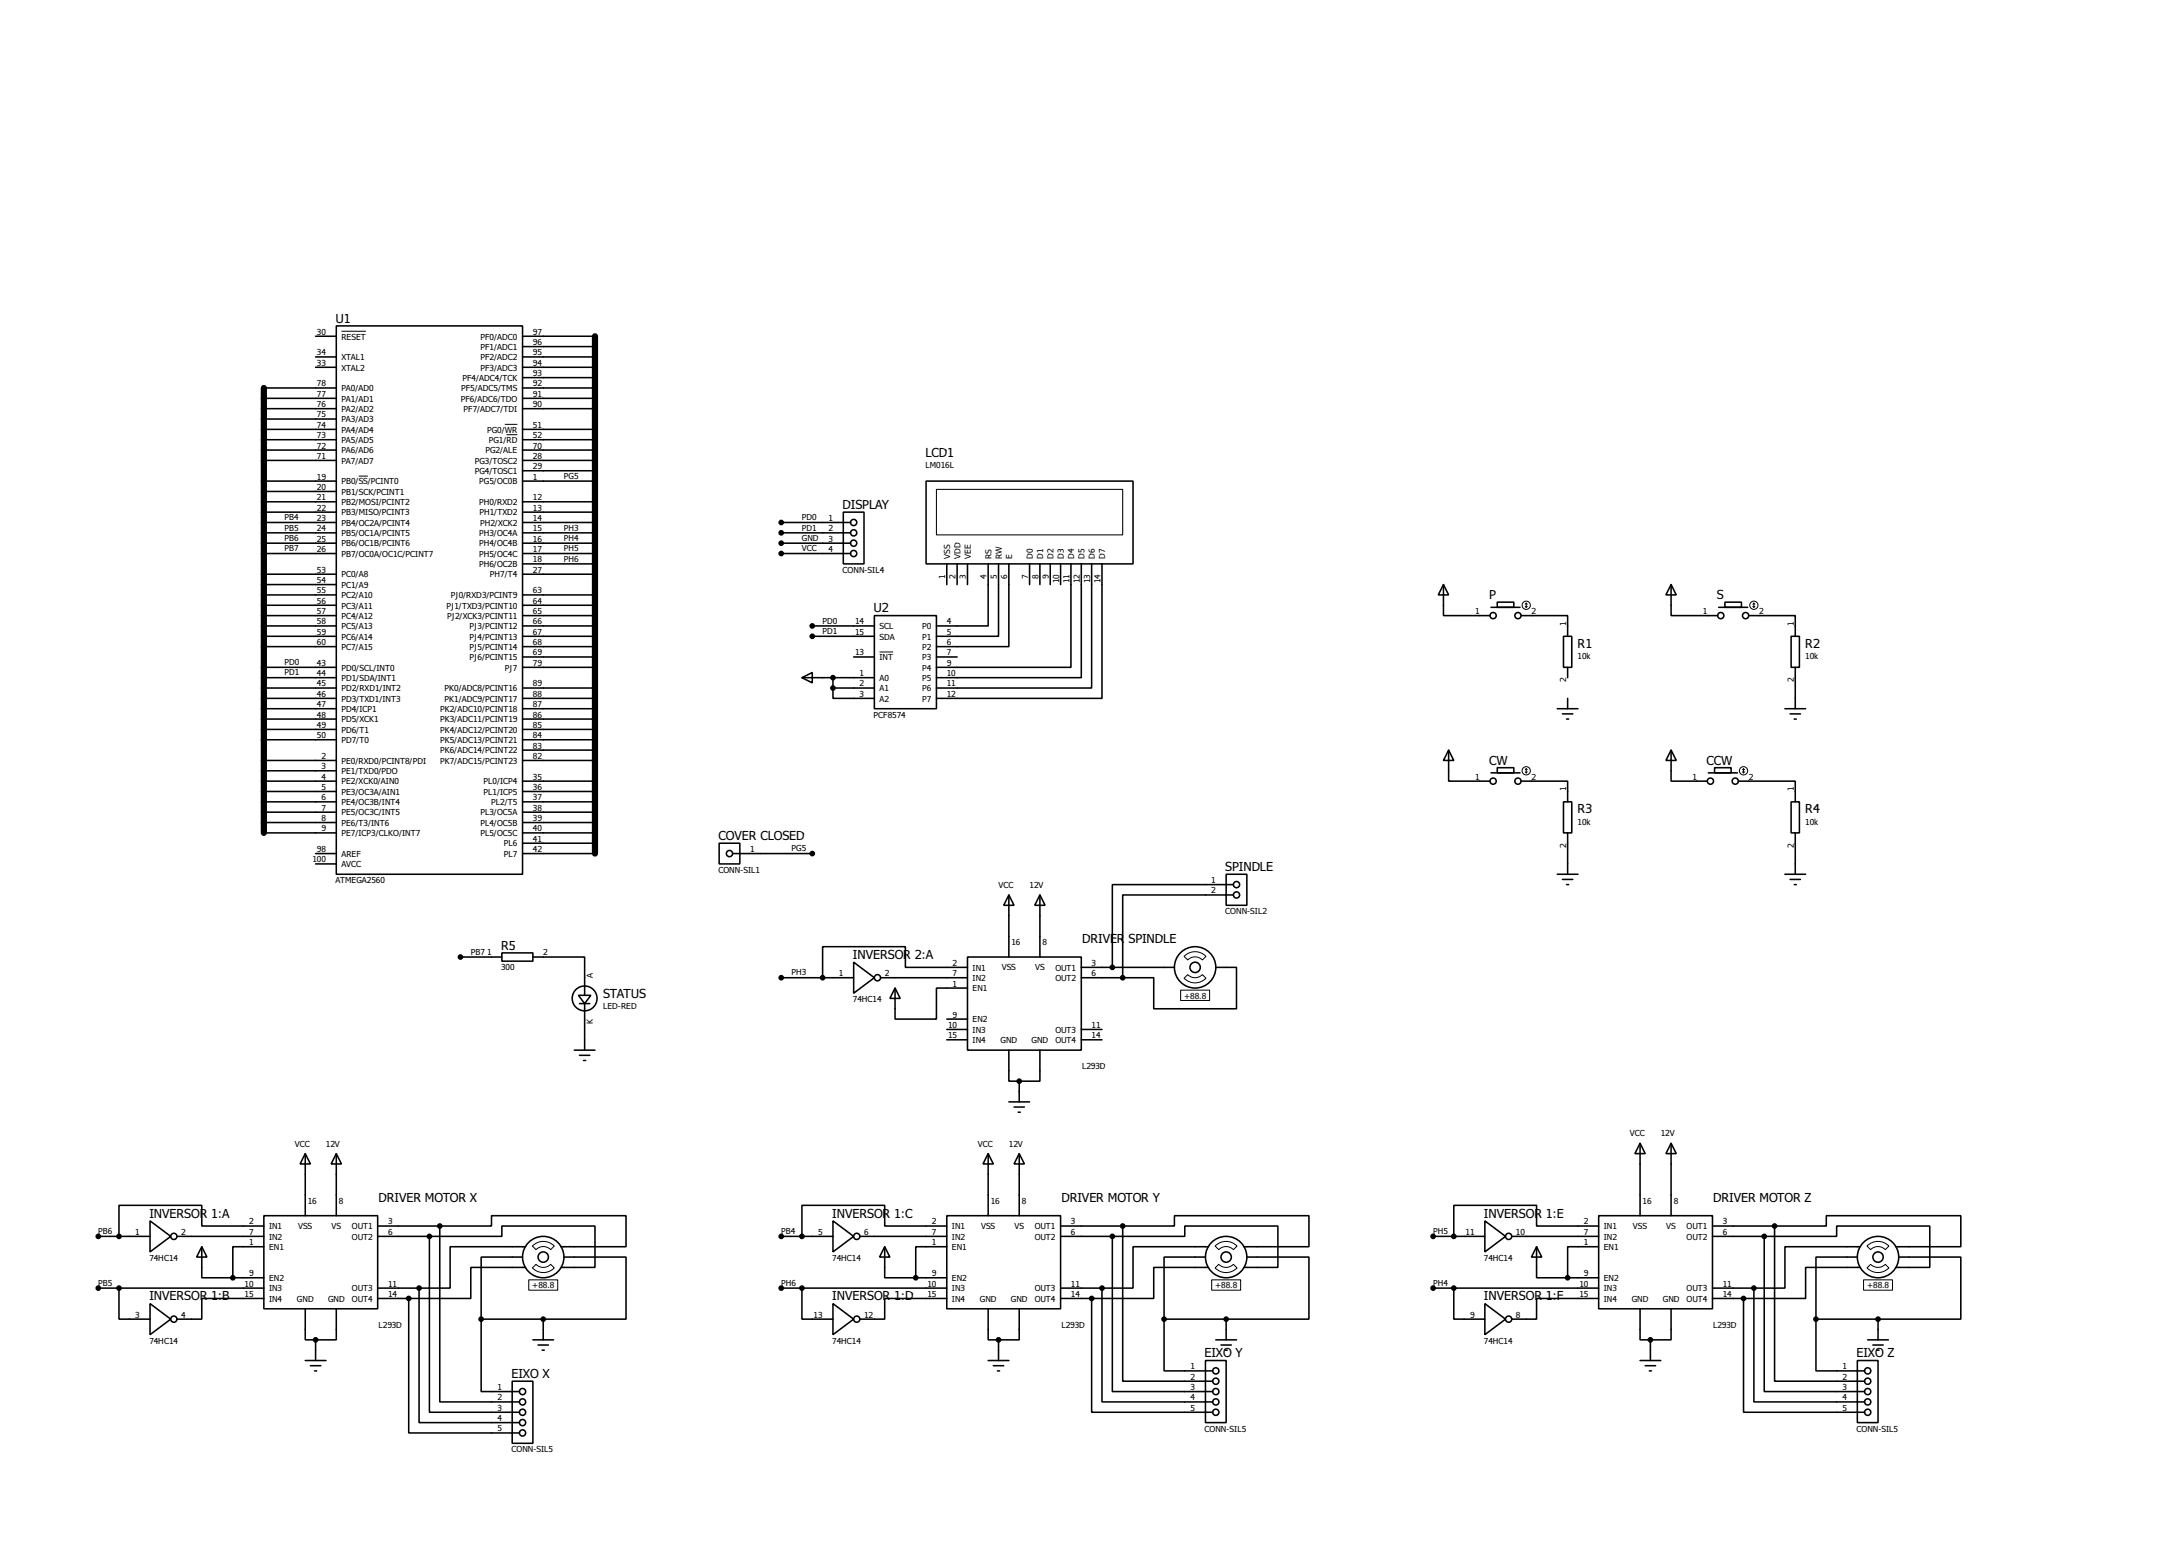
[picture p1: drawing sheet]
<svg xmlns="http://www.w3.org/2000/svg" width="536mm" height="383mm" viewBox="0 0 536 383" stroke-linecap="round" stroke-linejoin="round" font-family="sans-serif">
<path d="M64.8 95.2v109.3M146 82.5v127" fill="none" stroke="#000" stroke-width="1.5"/>
<g fill="none" stroke="#000" stroke-width=".38">
<path d="M64.8 95.2h17.7M64.8 97.8h17.7M77.5 82.5h5M77.5 87.6h5M77.5 90.2h5M82.5 80h45.8v134.6h-45.8zM128.3 82.5h17.7M128.3 85.1h17.7M128.3 87.6h17.7M128.3 90.2h17.7M128.3 92.7h17.7M128.3 95.2h17.7"/>
<path d="M128.3 97.8h17.7M64.8 100.3h17.7M64.8 105.4h17.7M64.8 107.9h17.7M64.8 110.5h17.7M64.8 113h17.7M64.8 118.1h17.7M64.8 102.9h17.7M128.3 100.3h17.7M128.3 105.4h17.7M128.3 107.9h17.7M128.3 110.5h17.7"/>
<path d="M128.3 113h17.7M128.3 115.6h17.7M128.3 118.1h17.7M227.3 118.1h50.8v20.3h-50.8zM64.8 123.2h17.7M64.8 125.7h17.7M64.8 128.3h17.7M64.8 130.8h17.7M64.8 133.3h17.7M64.8 135.9h17.7M64.8 120.6h17.7M128.3 123.2h17.7"/>
<path d="M128.3 125.7h17.7M128.3 128.3h17.7M128.3 130.8h17.7M128.3 133.3h17.7M128.3 135.9h17.7M128.3 138.4h17.7M191.8 128.3h17M191.8 130.8h17M191.8 133.3h17M191.8 135.9h17M207 125.7h5.1v12.7h-5.1zM232.4 138.4v5.1"/>
<path d="M234.9 138.4v5.1M237.5 138.4v5.1M242.6 138.4v15.3h-12.7M245.1 138.4v17.8h-15.2M247.6 138.4v20.3h-17.7M252.7 138.4v5.1M255.3 138.4v5.1M257.8 138.4v5.1M260.3 138.4v5.1M262.9 138.4v25.4h-33M265.4 138.4v28h-35.5M268 138.4v30.5h-38.1"/>
<path d="M270.5 138.4v33h-40.6M64.8 153.7h17.7M64.8 156.2h17.7M64.8 141h17.7M64.8 146h17.7M64.8 148.6h17.7M64.8 151.1h17.7M64.8 158.7h17.7M64.8 143.5h17.7M128.3 153.7h17.7M128.3 156.2h17.7M128.3 141h17.7"/>
<path d="M128.3 146h17.7M128.3 148.6h17.7M128.3 151.1h17.7M128.3 158.7h17.7M199.4 153.7h15.2M199.4 156.2h15.2M214.6 151.1h15.3v22.9h-15.3zM354.3 143.5l1.3 2.5h-2.5zM354.3 143.5v7.6h11.5M366 149.1h7.1M367.5 147.8h4.1v1.3h-4.1zM373.4 151.1h11.4v5.1"/>
<path d="M383.8 156.2h2v7.6h-2zM410.2 143.5l1.3 2.5h-2.6zM410.2 143.5v7.6h11.4M421.9 149.1h7.1M423.4 147.8h4.1v1.3h-4.1zM429.3 151.1h11.4v5.1M439.7 156.2h2v7.6h-2zM64.8 166.4h17.7M64.8 168.9h17.7M64.8 163.8h17.7M64.8 171.4h17.7M64.8 174h17.7"/>
<path d="M64.8 176.5h17.7M64.8 179.1h17.7M128.3 168.9h17.7M128.3 161.3h17.7M128.3 163.8h17.7M128.3 171.4h17.7M128.3 174h17.7M128.3 176.5h17.7M128.3 179.1h17.7M196.8 166.4l2.6-1.3v2.5zM196.8 166.4h17.8M204.5 168.9v2.5h10.1"/>
<path d="M204.5 168.9h10.1M204.5 166.4v2.5M209.5 161.3h5.1M229.9 161.3h5M382.3 174h5M383.5 175.3h2.6M384.6 176.5h.5M384.8 163.8v2.6M384.8 171.4v2.6M438.1 174h5.1M439.4 175.3h2.6M440.4 176.5h.5"/>
<path d="M440.7 163.8v10.2M64.8 181.6h17.7M64.8 186.7h17.7M64.8 191.8h17.7M64.8 194.3h17.7M64.8 196.8h17.7M64.8 199.4h17.7M64.8 189.2h17.7M128.3 181.6h17.7M128.3 186.7h17.7M128.3 184.1h17.7M128.3 191.8h17.7"/>
<path d="M128.3 194.3h17.7M128.3 196.8h17.7M128.3 199.4h17.7M355.6 184.1l1.3 2.6h-2.6zM355.6 184.1v7.7h10.2M366 189.7h7.1M367.5 188.5h4.1v1.2h-4.1zM373.4 191.8h11.4v5M383.8 196.8h2v7.7h-2zM410.2 184.1l1.3 2.6h-2.6zM410.2 184.1v7.7h8.9M419.4 189.7h7.1"/>
<path d="M420.9 188.5h4v1.2h-4zM426.7 191.8h14v5M439.7 196.8h2v7.7h-2zM64.8 204.5h17.7M64.8 201.9h17.7M77.5 209.5h5M77.5 212.1h5M128.3 209.5h17.7M128.3 204.5h17.7M128.3 201.9h17.7M128.3 207h17.7M176.5 207h5.1v5.1h-5.1z"/>
<path d="M179.8 209.5h19.6M247.6 219.7l1.3 2.5h-2.5zM247.6 219.7v15.2M255.3 219.7l1.2 2.5h-2.5zM255.3 219.7v15.2M301 214.6h5.1v7.6h-5.1zM302.8 217.2h-29.8v20.3M302.8 219.7h-27.2v20.3M382.3 214.6h5M383.5 215.9h2.6M384.6 217.2h.5M384.8 204.5v10.1"/>
<path d="M438.1 214.6h5.1M439.4 215.9h2.6M440.4 217.2h.5M440.7 204.5v10.1M113 234.9h10.2M123.2 233.9h7.6v2.1h-7.6zM130.8 234.9h12.7v9.4M209.5 236.2l5.1 3.8-5.1 3.8zM237.5 234.9h27.9v22.9h-27.9zM237.5 237.5h-15.3v-5.1h-20.3v7.6M265.4 237.5h22.9M298.4 237.5h5.1v10.1h-20.3v-7.6h-7.6"/>
<path d="M141 257.8h5M142 244.3h3l-1.5 2.1zM142.2 246.4h2.6M142.2 259.1h2.6M143.5 246.4v11.4M191.8 240h17.7M216.2 240h21.3M219.7 242.6l1.3 2.5h-2.6zM219.7 242.6v7.6h10.2v-7.6h7.6M232.4 252.7h5.1M232.4 255.3h5.1M232.4 250.2h5.1"/>
<path d="M247.6 257.8v7.6h2.6M255.3 257.8v7.6h-5.1M265.4 240h10.2M265.4 252.7h5.1M265.4 255.3h5.1M143.3 260.3h.5M247.6 270.5h5.1M248.9 271.8h2.6M249.9 273h.5M250.2 265.4v5.1M36.8 299.7l5.1 3.8-5.1 3.8zM64.8 298.4h27.9v22.9h-27.9z"/>
<path d="M74.9 283.2l1.3 2.5h-2.5zM74.9 283.2v15.2M82.5 283.2l1.3 2.5h-2.5zM82.5 283.2v15.2M204.5 299.7l5 3.8-5 3.8zM232.4 298.4h27.9v22.9h-27.9zM242.6 283.2l1.2 2.5h-2.5zM242.6 283.2v15.2M250.2 283.2l1.3 2.5h-2.6zM250.2 283.2v15.2M364.5 299.7l5.1 3.8-5.1 3.8zM392.4 298.4h28v22.9h-28z"/>
<path d="M402.6 280.7l1.3 2.5h-2.6zM402.6 280.7v17.7M410.2 280.7l1.3 2.5h-2.6zM410.2 280.7v17.7M24.1 303.5h12.7M24.1 316.2h40.7M29.2 316.2v7.6h7.6M43.4 303.5h21.4M49.5 306.1l1.3 2.5h-2.5zM49.5 306.1v7.6h7.6M57.1 313.7h7.7M64.8 306.1h-7.7v7.6"/>
<path d="M64.8 318.8h-15.3v5h-6.1M64.8 301h-15.3v-5.1h-20.3v7.6M92.7 303.5h12.7M92.7 316.2h10.2M92.7 301h15.2M92.7 318.8h7.6M100.3 318.8v33h27.2M102.9 316.2v33h24.6M105.4 303.5h17.8v-2.5h22.8v10.1h-8.3M105.4 303.5v43.2h22.1M107.9 301h12.7v-2.6h33.1v7.7h-16M107.9 301v43.2h19.6"/>
<path d="M128.3 308.6h-10.2v15.2M129 306.1h-18.5v10.1h-7.6M129 311.1h-13.4v7.7h-15.3M138.4 308.6h15.3v15.2h-20.4M191.8 303.5h12.7M191.8 316.2h40.6M196.8 316.2v7.6h7.7M211.1 303.5h21.3M217.2 306.1l1.2 2.5h-2.5zM217.2 306.1v7.6h7.6M224.8 313.7h7.6M232.4 306.1h-7.6v7.6"/>
<path d="M232.4 301h-15.2v-5.1h-20.4v7.6M232.4 318.8h-15.2v5h-6.1M260.3 303.5h12.7M260.3 316.2h10.2M260.3 301h15.3M260.3 318.8h7.7M268 318.8v27.9h29.7M270.5 316.2v28h27.2M273 303.5h17.8v-2.5h22.9v10.1h-8.4M273 303.5v38.1h24.7M275.6 301h12.7v-2.6h33v7.7h-16M275.6 301v38.1h22.1"/>
<path d="M295.9 308.6h-10.2v15.2M296.7 306.1h-18.6v10.1h-7.6M296.7 311.1h-13.5v7.7h-15.2M306.1 308.6h15.2v15.2h-20.3M351.8 303.5h12.7M351.8 316.2h40.6M356.9 316.2v7.6h7.6M371.1 303.5h21.3M377.2 306.1l1.3 2.5h-2.6zM377.2 306.1v7.6h7.6M384.8 313.7h7.6M392.4 306.1h-7.6v7.6"/>
<path d="M392.4 301h-15.2v-5.1h-20.3v7.6M392.4 318.8h-15.2v5h-6.1M420.4 303.5h12.7M420.4 316.2h10.1M420.4 301h15.2M420.4 318.8h7.6M428 318.8v27.9h29.7M430.5 316.2v28h27.2M433.1 303.5h17.7v-2.5h22.9v10.1h-8.4M433.1 303.5v38.1h24.6M435.6 301h12.7v-2.6h33v7.7h-16M435.6 301v38.1h22.1"/>
<path d="M455.9 308.6h-10.1v15.2M456.7 306.1h-18.6v10.1h-7.6M456.7 311.1h-13.5v7.7h-15.2M466.1 308.6h15.2v15.2h-20.3M36.8 320l5.1 3.8-5.1 3.9zM74.9 321.3v7.6h2.6M74.9 334h5.1M76.2 335.3h2.5M77.2 336.5h.5M77.5 328.9v5.1M82.5 321.3v7.6h-5M118.1 323.8v17.8h9.4"/>
<path d="M118.1 323.8h15.2M125.7 339.1h5.1v15.2h-5.1zM130.8 328.9h5.1M132.1 330.2h2.5M133.1 331.5h.5M133.3 323.8v5.1M204.5 320l5 3.8-5 3.9zM242.6 321.3v7.6h2.5M242.6 334h5M243.8 335.3h2.6M244.9 336.5h.5M245.1 328.9v5.1"/>
<path d="M250.2 321.3v7.6h-5.1M285.7 323.8v12.7h12M285.7 323.8h15.3M295.9 334h5.1v15.2h-5.1zM298.4 328.9h5.1M299.7 330.2h2.6M300.7 331.5h.5M301 323.8v5.1M364.5 320l5.1 3.8-5.1 3.9zM402.6 321.3v7.6h2.5M402.6 334h5.1M403.9 335.3h2.5"/>
<path d="M404.9 336.5h.5M405.1 328.9v5.1M410.2 321.3v7.6h-5.1M445.8 323.8v12.7h11.9M445.8 323.8h15.2M455.9 334h5.1v15.2h-5.1zM458.5 328.9h5M459.7 330.2h2.6M460.8 331.5h.5M461 323.8v5.1"/>
<circle cx="209.5" cy="128.3" r=".76"/>
<circle cx="209.5" cy="130.8" r=".76"/>
<circle cx="209.5" cy="133.4" r=".76"/>
<circle cx="209.5" cy="135.9" r=".76"/>
<circle cx="366.5" cy="151.1" r=".76"/>
<circle cx="372.6" cy="151.1" r=".76"/>
<circle cx="422.4" cy="151.1" r=".76"/>
<circle cx="428.5" cy="151.1" r=".76"/>
<circle cx="366.5" cy="191.8" r=".76"/>
<circle cx="372.6" cy="191.8" r=".76"/>
<circle cx="419.9" cy="191.8" r=".76"/>
<circle cx="426" cy="191.8" r=".76"/>
<circle cx="179.1" cy="209.6" r=".76"/>
<circle cx="303.5" cy="219.7" r=".76"/>
<circle cx="303.5" cy="217.2" r=".76"/>
<circle cx="293.4" cy="237.5" r="5.1"/>
<circle cx="293.4" cy="237.5" r="1.27"/>
<circle cx="143.5" cy="245.1" r="3"/>
<circle cx="215.4" cy="240" r=".76"/>
<circle cx="42.7" cy="303.5" r=".76"/>
<circle cx="133.3" cy="308.6" r="5.1"/>
<circle cx="133.3" cy="308.6" r="1.27"/>
<circle cx="210.3" cy="303.5" r=".76"/>
<circle cx="301" cy="308.6" r="5.1"/>
<circle cx="301" cy="308.6" r="1.27"/>
<circle cx="370.3" cy="303.5" r=".76"/>
<circle cx="461" cy="308.6" r="5.1"/>
<circle cx="461" cy="308.6" r="1.27"/>
<circle cx="42.7" cy="323.9" r=".76"/>
<circle cx="210.3" cy="323.9" r=".76"/>
<circle cx="298.4" cy="336.6" r=".76"/>
<circle cx="298.4" cy="339.1" r=".76"/>
<circle cx="370.3" cy="323.9" r=".76"/>
<circle cx="458.5" cy="339.1" r=".76"/>
<circle cx="458.5" cy="336.6" r=".76"/>
<circle cx="128.3" cy="351.8" r=".76"/>
<circle cx="128.3" cy="349.3" r=".76"/>
<circle cx="128.3" cy="346.7" r=".76"/>
<circle cx="128.3" cy="341.6" r=".76"/>
<circle cx="128.3" cy="344.2" r=".76"/>
<circle cx="298.4" cy="346.7" r=".76"/>
<circle cx="298.4" cy="341.6" r=".76"/>
<circle cx="298.4" cy="344.2" r=".76"/>
<circle cx="458.5" cy="346.7" r=".76"/>
<circle cx="458.5" cy="344.2" r=".76"/>
<circle cx="458.5" cy="341.6" r=".76"/>
</g>
<g fill="none" stroke="#000" stroke-width=".25">
<path d="M83.8 81.3h6M88.1 116.9h2.2M123.9 104.2h3.1M124.3 106.7h2.7M229.9 120.1h45.7v11.2h-45.7zM374.4 148.8l.2 .3M374.6 148.1v1M374.6 148.1l-.2 .2M374.6 148.1l.3 .2M374.9 148.8l-.3 .3M430.3 148.8l.2 .3M430.5 148.1v1"/>
<path d="M430.5 148.1l-.2 .2M430.5 148.1l.3 .2M430.8 148.8l-.3 .3M215.9 160.1h3.3M374.4 189.5l.2 .2M374.6 188.7v1M374.6 188.7l-.2 .3M374.6 188.7l.3 .3M374.9 189.5l-.3 .2M427.7 189.5l.3 .2M428 188.7v1M428 188.7l-.3 .3"/>
<path d="M428 188.7l.2 .3M428.2 189.5l-.2 .2M290.7 234.8a3.7 3.7 0 0 1 5.3 0l-.9 .9a2.51 2.51 0 0 0-3.6 0zM289.8 243.1h7.1v2.5h-7.1zM290.7 240.2l.8-.9a2.51 2.51 0 0 0 3.6 0l.9 .9a3.7 3.7 0 0 1-5.3 0zM129.8 314.2h7.1v2.5h-7.1zM130.7 311.3l.9-.9a2.51 2.51 0 0 0 3.6 0l.9 .9a3.7 3.7 0 0 1-5.4 0zM130.7 305.9a3.7 3.7 0 0 1 5.4 0l-.9 .9a2.51 2.51 0 0 0-3.6 0zM297.4 314.2h7.1v2.5h-7.1zM298.3 311.3l.9-.9a2.51 2.51 0 0 0 3.6 0l.9 .9a3.7 3.7 0 0 1-5.4 0zM298.3 305.9a3.7 3.7 0 0 1 5.4 0l-.9 .9a2.51 2.51 0 0 0-3.6 0zM457.5 314.2h7.1v2.5h-7.1z"/>
<path d="M458.3 311.3l.9-.9a2.51 2.51 0 0 0 3.6 0l.9 .9a3.7 3.7 0 0 1-5.4 0zM458.3 305.9a3.7 3.7 0 0 1 5.4 0l-.9 .9a2.51 2.51 0 0 0-3.6 0z"/>
<circle cx="374.6" cy="148.6" r="1.02"/>
<circle cx="430.5" cy="148.6" r="1.02"/>
<circle cx="374.6" cy="189.2" r="1.02"/>
<circle cx="428" cy="189.2" r="1.02"/>
</g>
<g fill="#000" stroke="#000" stroke-width=".38">
<circle cx="191.8" cy="133.3" r=".51"/>
<circle cx="191.8" cy="135.9" r=".51"/>
<circle cx="191.8" cy="130.8" r=".51"/>
<circle cx="191.8" cy="128.3" r=".51"/>
<circle cx="199.4" cy="153.7" r=".51"/>
<circle cx="199.4" cy="156.2" r=".51"/>
<circle cx="204.5" cy="168.9" r=".51"/>
<circle cx="204.5" cy="166.4" r=".51"/>
<circle cx="199.4" cy="209.5" r=".51"/>
<circle cx="113" cy="234.9" r=".51"/>
<circle cx="273" cy="237.5" r=".51"/>
<circle cx="191.8" cy="240" r=".51"/>
<circle cx="201.9" cy="240" r=".51"/>
<circle cx="275.6" cy="240" r=".51"/>
<circle cx="250.2" cy="265.4" r=".51"/>
<circle cx="24.1" cy="303.5" r=".51"/>
<circle cx="24.1" cy="316.2" r=".51"/>
<circle cx="29.2" cy="316.2" r=".51"/>
<circle cx="29.2" cy="303.5" r=".51"/>
<circle cx="57.1" cy="313.7" r=".51"/>
<circle cx="100.3" cy="318.8" r=".51"/>
<circle cx="102.9" cy="316.2" r=".51"/>
<circle cx="105.4" cy="303.5" r=".51"/>
<circle cx="107.9" cy="301" r=".51"/>
<circle cx="191.8" cy="316.2" r=".51"/>
<circle cx="191.8" cy="303.5" r=".51"/>
<circle cx="196.8" cy="303.5" r=".51"/>
<circle cx="196.8" cy="316.2" r=".51"/>
<circle cx="224.8" cy="313.7" r=".51"/>
<circle cx="268" cy="318.8" r=".51"/>
<circle cx="270.5" cy="316.2" r=".51"/>
<circle cx="273" cy="303.5" r=".51"/>
<circle cx="275.6" cy="301" r=".51"/>
<circle cx="351.8" cy="303.5" r=".51"/>
<circle cx="351.8" cy="316.2" r=".51"/>
<circle cx="356.9" cy="303.5" r=".51"/>
<circle cx="356.9" cy="316.2" r=".51"/>
<circle cx="384.8" cy="313.7" r=".51"/>
<circle cx="428" cy="318.8" r=".51"/>
<circle cx="430.5" cy="316.2" r=".51"/>
<circle cx="433.1" cy="303.5" r=".51"/>
<circle cx="435.6" cy="301" r=".51"/>
<circle cx="77.5" cy="328.9" r=".51"/>
<circle cx="118.1" cy="323.8" r=".51"/>
<circle cx="133.3" cy="323.8" r=".51"/>
<circle cx="245.1" cy="328.9" r=".51"/>
<circle cx="285.7" cy="323.8" r=".51"/>
<circle cx="301" cy="323.8" r=".51"/>
<circle cx="405.1" cy="328.9" r=".51"/>
<circle cx="445.8" cy="323.8" r=".51"/>
<circle cx="461" cy="323.8" r=".51"/>
</g>
<g font-size="3.7">
<text x="82.4" y="79.2">U1</text>
<text x="227.2" y="112.1">LCD1</text>
<text x="206.8" y="125">DISPLAY</text>
<text x="365.5" y="147.1">P</text>
<text x="421.4" y="147.1">S</text>
<text x="214.5" y="150.4">U2</text>
<text x="387.3" y="159.1">R1</text>
<text x="443.1" y="159.1">R2</text>
<text x="365.5" y="187.7">CW</text>
<text x="418.9" y="187.7">CCW</text>
<text x="387.3" y="199.7">R3</text>
<text x="443.1" y="199.7">R4</text>
<text x="176.4" y="206.2">COVER CLOSED</text>
<text x="300.8" y="213.8">SPINDLE</text>
<text x="123" y="233.1">R5</text>
<text x="265.6" y="231.6">DRIVER</text>
<text x="277" y="231.6">SPINDLE</text>
<text x="209.4" y="235.4">INVERSOR 2:A</text>
<text x="148" y="244.9">STATUS</text>
<text x="36.7" y="298.9">INVERSOR 1:A</text>
<text x="92.9" y="295.1">DRIVER MOTOR X</text>
<text x="204.3" y="298.9">INVERSOR 1:C</text>
<text x="260.6" y="295.1">DRIVER MOTOR Y</text>
<text x="364.3" y="298.9">INVERSOR 1:E</text>
<text x="420.5" y="295.1">DRIVER MOTOR Z</text>
<text x="36.7" y="319.2">INVERSOR 1:B</text>
<text x="204.3" y="319.2">INVERSOR 1:D</text>
<text x="364.3" y="319.2">INVERSOR 1:F</text>
<text x="295.7" y="333.2">EIXO Y</text>
<text x="455.7" y="333.2">EIXO Z</text>
<text x="125.6" y="338.3">EIXO X</text>
</g>
<g font-size="2.5">
<text x="77.8" y="82.2">30</text>
<text x="83.8" y="83.4">RESET</text>
<text x="117.9" y="83.4">PF0/ADC0</text>
<text x="130.8" y="82.2">97</text>
<text x="77.8" y="89.8">33</text>
<text x="77.8" y="87.2">34</text>
<text x="83.8" y="88.4">XTAL1</text>
<text x="117.9" y="88.4">PF2/ADC2</text>
<text x="117.9" y="85.9">PF1/ADC1</text>
<text x="130.8" y="89.8">94</text>
<text x="130.8" y="87.2">95</text>
<text x="130.8" y="84.7">96</text>
<text x="77.8" y="94.9">78</text>
<text x="83.8" y="91">XTAL2</text>
<text x="113.5" y="93.5">PF4/ADC4/TCK</text>
<text x="117.9" y="91">PF3/ADC3</text>
<text x="130.8" y="94.9">92</text>
<text x="130.8" y="92.3">93</text>
<text x="77.8" y="99.9">76</text>
<text x="77.8" y="97.4">77</text>
<text x="83.8" y="101.1">PA2/AD2</text>
<text x="83.8" y="98.6">PA1/AD1</text>
<text x="83.8" y="96.1">PA0/AD0</text>
<text x="113.1" y="98.6">PF6/ADC6/TDO</text>
<text x="113.2" y="96.1">PF5/ADC5/TMS</text>
<text x="113.8" y="101.1">PF7/ADC7/TDI</text>
<text x="130.8" y="99.9">90</text>
<text x="130.8" y="97.4">91</text>
<text x="77.8" y="107.6">73</text>
<text x="77.8" y="105">74</text>
<text x="77.8" y="102.5">75</text>
<text x="83.8" y="106.2">PA4/AD4</text>
<text x="83.8" y="103.7">PA3/AD3</text>
<text x="119.5" y="106.2">PG0/WR</text>
<text x="130.8" y="105">51</text>
<text x="130.8" y="107.6">52</text>
<text x="77.8" y="112.6">71</text>
<text x="77.8" y="110.1">72</text>
<text x="83.8" y="113.8">PA7/AD7</text>
<text x="83.8" y="111.3">PA6/AD6</text>
<text x="83.8" y="108.8">PA5/AD5</text>
<text x="116.5" y="113.8">PG3/TOSC2</text>
<text x="119.2" y="111.3">PG2/ALE</text>
<text x="120" y="108.8">PG1/RD</text>
<text x="130.8" y="112.6">28</text>
<text x="130.8" y="110.1">70</text>
<text x="77.8" y="117.7">19</text>
<text x="83.8" y="118.9">PB0/SS/PCINT0</text>
<text x="116.5" y="116.4">PG4/TOSC1</text>
<text x="117.6" y="118.9">PG5/OC0B</text>
<text x="130.8" y="117.7">1</text>
<text x="130.8" y="115.2">29</text>
<text x="138.4" y="117.6">PG5</text>
<text x="227.2" y="114.9">LM016L</text>
<text x="77.8" y="120.3">20</text>
<text x="77.8" y="122.8">21</text>
<text x="77.8" y="125.3">22</text>
<text x="83.8" y="121.5">PB1/SCK/PCINT1</text>
<text x="83.8" y="124">PB2/MOSI/PCINT2</text>
<text x="117.6" y="124">PH0/RXD2</text>
<text x="130.8" y="122.8">12</text>
<text x="130.8" y="125.3">13</text>
<text x="69.8" y="130.3">PB5</text>
<text x="69.8" y="127.7">PB4</text>
<text x="77.8" y="127.9">23</text>
<text x="77.8" y="130.4">24</text>
<text x="83.8" y="126.5">PB3/MISO/PCINT3</text>
<text x="83.8" y="129.1">PB4/OC2A/PCINT4</text>
<text x="83.8" y="131.6">PB5/OC1A/PCINT5</text>
<text x="117.6" y="131.6">PH3/OC4A</text>
<text x="117.7" y="126.5">PH1/TXD2</text>
<text x="117.9" y="129.1">PH2/XCK2</text>
<text x="130.8" y="127.9">14</text>
<text x="130.8" y="130.4">15</text>
<text x="138.4" y="130.3">PH3</text>
<text x="196.8" y="127.7">PD0</text>
<text x="196.8" y="130.3">PD1</text>
<text x="203.4" y="127.9">1</text>
<text x="203.4" y="130.4">2</text>
<text x="69.8" y="135.3">PB7</text>
<text x="69.8" y="132.8">PB6</text>
<text x="77.8" y="133">25</text>
<text x="77.8" y="135.5">26</text>
<text x="83.8" y="134.2">PB6/OC1B/PCINT6</text>
<text x="83.8" y="136.7">PB7/OC0A/OC1C/PCINT7</text>
<text x="117.6" y="134.2">PH4/OC4B</text>
<text x="117.6" y="136.7">PH5/OC4C</text>
<text x="130.8" y="133">16</text>
<text x="130.8" y="135.5">17</text>
<text x="138.4" y="132.8">PH4</text>
<text x="138.4" y="135.3">PH5</text>
<text x="138.4" y="137.9">PH6</text>
<text x="196.8" y="132.8">GND</text>
<text x="196.8" y="135.3">VCC</text>
<text x="203.4" y="133">3</text>
<text x="203.4" y="135.5">4</text>
<text x="233.2" y="137.2" transform="rotate(-90 233.2 137.2)">VSS</text>
<text x="235.8" y="137.2" transform="rotate(-90 235.8 137.2)">VDD</text>
<text x="238.3" y="137.2" transform="rotate(-90 238.3 137.2)">VEE</text>
<text x="243.4" y="137.2" transform="rotate(-90 243.4 137.2)">RS</text>
<text x="245.9" y="137.2" transform="rotate(-90 245.9 137.2)">RW</text>
<text x="248.5" y="137.2" transform="rotate(-90 248.5 137.2)">E</text>
<text x="253.5" y="137.2" transform="rotate(-90 253.5 137.2)">D0</text>
<text x="256.1" y="137.2" transform="rotate(-90 256.1 137.2)">D1</text>
<text x="258.6" y="137.2" transform="rotate(-90 258.6 137.2)">D2</text>
<text x="261.2" y="137.2" transform="rotate(-90 261.2 137.2)">D3</text>
<text x="263.7" y="137.2" transform="rotate(-90 263.7 137.2)">D4</text>
<text x="266.2" y="137.2" transform="rotate(-90 266.2 137.2)">D5</text>
<text x="268.8" y="137.2" transform="rotate(-90 268.8 137.2)">D6</text>
<text x="271.3" y="137.2" transform="rotate(-90 271.3 137.2)">D7</text>
<text x="77.8" y="140.6">53</text>
<text x="77.8" y="143.1">54</text>
<text x="83.8" y="141.8">PC0/A8</text>
<text x="117.6" y="139.2">PH6/OC2B</text>
<text x="120.3" y="141.8">PH7/T4</text>
<text x="130.8" y="138">18</text>
<text x="130.8" y="140.6">27</text>
<text x="206.8" y="140.7">CONN-SIL4</text>
<text x="232" y="142.1" transform="rotate(-90 232 142.1)">1</text>
<text x="234.6" y="142.1" transform="rotate(-90 234.6 142.1)">2</text>
<text x="237.1" y="142.1" transform="rotate(-90 237.1 142.1)">3</text>
<text x="242.2" y="142.1" transform="rotate(-90 242.2 142.1)">4</text>
<text x="244.7" y="142.1" transform="rotate(-90 244.7 142.1)">5</text>
<text x="247.3" y="142.1" transform="rotate(-90 247.3 142.1)">6</text>
<text x="252.3" y="142.1" transform="rotate(-90 252.3 142.1)">7</text>
<text x="254.9" y="142.1" transform="rotate(-90 254.9 142.1)">8</text>
<text x="257.4" y="142.1" transform="rotate(-90 257.4 142.1)">9</text>
<text x="260" y="143.2" transform="rotate(-90 260 143.2)">10</text>
<text x="262.5" y="143.2" transform="rotate(-90 262.5 143.2)">11</text>
<text x="265" y="143.2" transform="rotate(-90 265 143.2)">12</text>
<text x="267.6" y="143.2" transform="rotate(-90 267.6 143.2)">13</text>
<text x="270.1" y="143.2" transform="rotate(-90 270.1 143.2)">14</text>
<text x="77.8" y="145.7">55</text>
<text x="77.8" y="148.2">56</text>
<text x="83.8" y="144.3">PC1/A9</text>
<text x="83.8" y="146.9">PC2/A10</text>
<text x="83.8" y="149.4">PC3/A11</text>
<text x="109.6" y="149.4">PJ1/TXD3/PCINT10</text>
<text x="110.7" y="146.9">PJ0/RXD3/PCINT9</text>
<text x="130.8" y="145.7">63</text>
<text x="130.8" y="148.2">64</text>
<text x="77.8" y="150.7">57</text>
<text x="77.8" y="153.3">58</text>
<text x="77.8" y="155.8">59</text>
<text x="83.8" y="151.9">PC4/A12</text>
<text x="83.8" y="154.5">PC5/A13</text>
<text x="109.8" y="151.9">PJ2/XCK3/PCINT11</text>
<text x="115.3" y="154.5">PJ3/PCINT12</text>
<text x="130.8" y="150.7">65</text>
<text x="130.8" y="153.3">66</text>
<text x="130.8" y="155.8">67</text>
<text x="201.9" y="153.1">PD0</text>
<text x="201.9" y="155.7">PD1</text>
<text x="209.9" y="153.3">14</text>
<text x="209.9" y="155.8">15</text>
<text x="215.9" y="154.5">SCL</text>
<text x="226.4" y="154.5">P0</text>
<text x="232.4" y="153.3">4</text>
<text x="232.4" y="155.8">5</text>
<text x="362.1" y="150.7">1</text>
<text x="375.9" y="150.7">2</text>
<text x="384.4" y="153.7" transform="rotate(-90 384.4 153.7)">1</text>
<text x="418" y="150.7">1</text>
<text x="431.8" y="150.7">2</text>
<text x="440.3" y="153.7" transform="rotate(-90 440.3 153.7)">1</text>
<text x="77.8" y="158.4">60</text>
<text x="83.8" y="157">PC6/A14</text>
<text x="83.8" y="159.6">PC7/A15</text>
<text x="115.3" y="157">PJ4/PCINT13</text>
<text x="115.3" y="159.6">PJ5/PCINT14</text>
<text x="130.8" y="158.4">68</text>
<text x="130.8" y="160.9">69</text>
<text x="209.9" y="160.9">13</text>
<text x="215.9" y="157">SDA</text>
<text x="226.4" y="157">P1</text>
<text x="226.4" y="159.6">P2</text>
<text x="232.4" y="158.4">6</text>
<text x="232.4" y="160.9">7</text>
<text x="387.3" y="161.9">10k</text>
<text x="443.1" y="161.9">10k</text>
<text x="69.8" y="165.8">PD1</text>
<text x="69.8" y="163.3">PD0</text>
<text x="77.8" y="163.4">43</text>
<text x="77.8" y="166">44</text>
<text x="83.8" y="164.6">PD0/SCL/INT0</text>
<text x="83.8" y="167.2">PD1/SDA/INT1</text>
<text x="115.3" y="162.1">PJ6/PCINT15</text>
<text x="124" y="164.6">PJ7</text>
<text x="130.8" y="163.4">79</text>
<text x="211" y="166">1</text>
<text x="215.9" y="162.1">INT</text>
<text x="215.9" y="167.2">A0</text>
<text x="226.4" y="162.1">P3</text>
<text x="226.4" y="164.6">P4</text>
<text x="226.4" y="167.2">P5</text>
<text x="232.4" y="163.4">9</text>
<text x="232.4" y="166">10</text>
<text x="384.4" y="167.5" transform="rotate(-90 384.4 167.5)">2</text>
<text x="440.3" y="167.5" transform="rotate(-90 440.3 167.5)">2</text>
<text x="77.8" y="168.5">45</text>
<text x="77.8" y="171.1">46</text>
<text x="77.8" y="173.6">47</text>
<text x="83.8" y="169.7">PD2/RXD1/INT2</text>
<text x="83.8" y="172.3">PD3/TXD1/INT3</text>
<text x="109.1" y="172.3">PK1/ADC9/PCINT17</text>
<text x="109.1" y="169.7">PK0/ADC8/PCINT16</text>
<text x="130.8" y="173.6">87</text>
<text x="130.8" y="171.1">88</text>
<text x="130.8" y="168.5">89</text>
<text x="211" y="168.5">2</text>
<text x="211" y="171.1">3</text>
<text x="215.9" y="169.7">A1</text>
<text x="215.9" y="172.3">A2</text>
<text x="226.4" y="169.7">P6</text>
<text x="226.4" y="172.3">P7</text>
<text x="232.4" y="168.5">11</text>
<text x="232.4" y="171.1">12</text>
<text x="77.8" y="176.1">48</text>
<text x="77.8" y="178.7">49</text>
<text x="83.8" y="174.8">PD4/ICP1</text>
<text x="83.8" y="177.3">PD5/XCK1</text>
<text x="83.8" y="179.9">PD6/T1</text>
<text x="108" y="179.9">PK4/ADC12/PCINT20</text>
<text x="108" y="177.3">PK3/ADC11/PCINT19</text>
<text x="108" y="174.8">PK2/ADC10/PCINT18</text>
<text x="130.8" y="178.7">85</text>
<text x="130.8" y="176.1">86</text>
<text x="214.5" y="176.2">PCF8574</text>
<text x="77.8" y="181.2">50</text>
<text x="83.8" y="182.4">PD7/T0</text>
<text x="108" y="185">PK6/ADC14/PCINT22</text>
<text x="108" y="182.4">PK5/ADC13/PCINT21</text>
<text x="130.8" y="183.8">83</text>
<text x="130.8" y="181.2">84</text>
<text x="78.9" y="186.3">2</text>
<text x="78.9" y="188.8">3</text>
<text x="78.9" y="191.4">4</text>
<text x="83.8" y="187.5">PE0/RXD0/PCINT8/PDI</text>
<text x="83.8" y="190">PE1/TXD0/PDO</text>
<text x="108" y="187.5">PK7/ADC15/PCINT23</text>
<text x="130.8" y="191.4">35</text>
<text x="130.8" y="186.3">82</text>
<text x="362.1" y="191.4">1</text>
<text x="375.9" y="191.4">2</text>
<text x="415.5" y="191.4">1</text>
<text x="429.3" y="191.4">2</text>
<text x="78.9" y="193.9">5</text>
<text x="78.9" y="196.5">6</text>
<text x="83.8" y="192.6">PE2/XCK0/AIN0</text>
<text x="83.8" y="195.1">PE3/OC3A/AIN1</text>
<text x="83.8" y="197.7">PE4/OC3B/INT4</text>
<text x="118.7" y="192.6">PL0/ICP4</text>
<text x="118.7" y="195.1">PL1/ICP5</text>
<text x="120.6" y="197.7">PL2/T5</text>
<text x="130.8" y="193.9">36</text>
<text x="130.8" y="196.5">37</text>
<text x="384.4" y="194.3" transform="rotate(-90 384.4 194.3)">1</text>
<text x="440.3" y="194.3" transform="rotate(-90 440.3 194.3)">1</text>
<text x="78.9" y="199">7</text>
<text x="78.9" y="201.5">8</text>
<text x="83.8" y="200.2">PE5/OC3C/INT5</text>
<text x="83.8" y="202.7">PE6/T3/INT6</text>
<text x="117.9" y="200.2">PL3/OC5A</text>
<text x="117.9" y="202.7">PL4/OC5B</text>
<text x="130.8" y="199">38</text>
<text x="130.8" y="201.5">39</text>
<text x="387.3" y="202.5">10k</text>
<text x="443.1" y="202.5">10k</text>
<text x="77.8" y="209.2">98</text>
<text x="78.9" y="204.1">9</text>
<text x="83.8" y="205.3">PE7/ICP3/CLKO/INT7</text>
<text x="117.9" y="205.3">PL5/OC5C</text>
<text x="123.7" y="207.8">PL6</text>
<text x="130.8" y="204.1">40</text>
<text x="130.8" y="206.6">41</text>
<text x="130.8" y="209.2">42</text>
<text x="184.1" y="209.2">1</text>
<text x="194.3" y="209">PG5</text>
<text x="384.4" y="208.1" transform="rotate(-90 384.4 208.1)">2</text>
<text x="440.3" y="208.1" transform="rotate(-90 440.3 208.1)">2</text>
<text x="76.7" y="211.7">100</text>
<text x="83.8" y="210.4">AREF</text>
<text x="83.8" y="212.9">AVCC</text>
<text x="123.7" y="210.4">PL7</text>
<text x="176.4" y="214.3">CONN-SIL1</text>
<text x="82.4" y="216.8">ATMEGA2560</text>
<text x="245.1" y="218">VCC</text>
<text x="252.7" y="218">12V</text>
<text x="297.3" y="216.8">1</text>
<text x="297.3" y="219.3">2</text>
<text x="300.8" y="224.5">CONN-SIL2</text>
<text x="248.3" y="232">16</text>
<text x="255.9" y="232">8</text>
<text x="115.6" y="234.4">PB7</text>
<text x="119.5" y="234.6">1</text>
<text x="123" y="238.2">300</text>
<text x="133.3" y="234.6">2</text>
<text x="194.3" y="239.4">PH3</text>
<text x="205.9" y="239.6">1</text>
<text x="217.2" y="239.6">2</text>
<text x="233.8" y="237.1">2</text>
<text x="233.8" y="239.6">7</text>
<text x="238.8" y="238.3">IN1</text>
<text x="245.9" y="238.3">VSS</text>
<text x="254.1" y="238.3">VS</text>
<text x="259.1" y="238.3">OUT1</text>
<text x="268" y="237.1">3</text>
<text x="268" y="239.6">6</text>
<text x="145.5" y="240" transform="rotate(-90 145.5 240)">A</text>
<text x="233.8" y="242.2">1</text>
<text x="238.8" y="240.8">IN2</text>
<text x="238.8" y="243.4">EN1</text>
<text x="259.1" y="240.8">OUT2</text>
<text x="290.7" y="245.2">+88.8</text>
<text x="145.5" y="251.4" transform="rotate(-90 145.5 251.4)">K</text>
<text x="148" y="247.7">LED-RED</text>
<text x="209.4" y="246">74HC14</text>
<text x="233.8" y="249.8">9</text>
<text x="238.8" y="251">EN2</text>
<text x="232.7" y="252.3">10</text>
<text x="232.7" y="254.9">15</text>
<text x="238.8" y="253.5">IN3</text>
<text x="238.8" y="256.1">IN4</text>
<text x="245.6" y="256.2">GND</text>
<text x="253.2" y="256.2">GND</text>
<text x="259.1" y="253.5">OUT3</text>
<text x="259.1" y="256.1">OUT4</text>
<text x="268" y="252.3">11</text>
<text x="268" y="254.9">14</text>
<text x="265.6" y="262.6">L293D</text>
<text x="72.4" y="281.5">VCC</text>
<text x="80" y="281.5">12V</text>
<text x="240" y="281.5">VCC</text>
<text x="247.6" y="281.5">12V</text>
<text x="400" y="278.9">VCC</text>
<text x="407.7" y="278.9">12V</text>
<text x="75.6" y="295.5">16</text>
<text x="83.2" y="295.5">8</text>
<text x="243.2" y="295.5">16</text>
<text x="250.8" y="295.5">8</text>
<text x="403.2" y="295.5">16</text>
<text x="410.8" y="295.5">8</text>
<text x="24.1" y="302.9">PB6</text>
<text x="33.2" y="303.1">1</text>
<text x="44.4" y="303.1">2</text>
<text x="61.1" y="300.6">2</text>
<text x="61.1" y="303.1">7</text>
<text x="61.1" y="305.7">1</text>
<text x="66" y="301.8">IN1</text>
<text x="66" y="304.3">IN2</text>
<text x="73.2" y="301.8">VSS</text>
<text x="81.4" y="301.8">VS</text>
<text x="86.4" y="301.8">OUT1</text>
<text x="86.4" y="304.3">OUT2</text>
<text x="95.2" y="300.6">3</text>
<text x="95.2" y="303.1">6</text>
<text x="191.8" y="302.9">PB4</text>
<text x="200.8" y="303.1">5</text>
<text x="212.1" y="303.1">6</text>
<text x="228.8" y="300.6">2</text>
<text x="228.8" y="303.1">7</text>
<text x="228.8" y="305.7">1</text>
<text x="233.7" y="301.8">IN1</text>
<text x="233.7" y="304.3">IN2</text>
<text x="240.8" y="301.8">VSS</text>
<text x="249" y="301.8">VS</text>
<text x="254" y="301.8">OUT1</text>
<text x="254" y="304.3">OUT2</text>
<text x="262.9" y="300.6">3</text>
<text x="262.9" y="303.1">6</text>
<text x="351.8" y="302.9">PH5</text>
<text x="359.7" y="303.1">11</text>
<text x="372.1" y="303.1">10</text>
<text x="388.8" y="300.6">2</text>
<text x="388.8" y="303.1">7</text>
<text x="388.8" y="305.7">1</text>
<text x="393.7" y="301.8">IN1</text>
<text x="393.7" y="304.3">IN2</text>
<text x="400.9" y="301.8">VSS</text>
<text x="409" y="301.8">VS</text>
<text x="414" y="301.8">OUT1</text>
<text x="414" y="304.3">OUT2</text>
<text x="422.9" y="300.6">3</text>
<text x="422.9" y="303.1">6</text>
<text x="36.7" y="309.5">74HC14</text>
<text x="66" y="306.9">EN1</text>
<text x="204.3" y="309.5">74HC14</text>
<text x="233.7" y="306.9">EN1</text>
<text x="364.3" y="309.5">74HC14</text>
<text x="393.7" y="306.9">EN1</text>
<text x="24.1" y="315.6">PB5</text>
<text x="60" y="315.8">10</text>
<text x="61.1" y="313.3">9</text>
<text x="66" y="317">IN3</text>
<text x="66" y="314.5">EN2</text>
<text x="86.4" y="317">OUT3</text>
<text x="95.2" y="315.8">11</text>
<text x="130.6" y="316.3">+88.8</text>
<text x="191.8" y="315.6">PH6</text>
<text x="227.7" y="315.8">10</text>
<text x="228.8" y="313.3">9</text>
<text x="233.7" y="317">IN3</text>
<text x="233.7" y="314.5">EN2</text>
<text x="254" y="317">OUT3</text>
<text x="262.9" y="315.8">11</text>
<text x="298.3" y="316.3">+88.8</text>
<text x="351.8" y="315.6">PH4</text>
<text x="387.7" y="315.8">10</text>
<text x="388.8" y="313.3">9</text>
<text x="393.7" y="317">IN3</text>
<text x="393.7" y="314.5">EN2</text>
<text x="414" y="317">OUT3</text>
<text x="422.9" y="315.8">11</text>
<text x="458.3" y="316.3">+88.8</text>
<text x="33.2" y="323.5">3</text>
<text x="44.4" y="323.5">4</text>
<text x="60" y="318.4">15</text>
<text x="66" y="319.6">IN4</text>
<text x="72.9" y="319.7">GND</text>
<text x="80.5" y="319.7">GND</text>
<text x="86.4" y="319.6">OUT4</text>
<text x="95.2" y="318.4">14</text>
<text x="199.7" y="323.5">13</text>
<text x="212.1" y="323.5">12</text>
<text x="227.7" y="318.4">15</text>
<text x="233.7" y="319.6">IN4</text>
<text x="240.5" y="319.7">GND</text>
<text x="248.2" y="319.7">GND</text>
<text x="254" y="319.6">OUT4</text>
<text x="262.9" y="318.4">14</text>
<text x="360.8" y="323.5">9</text>
<text x="372.1" y="323.5">8</text>
<text x="387.7" y="318.4">15</text>
<text x="393.7" y="319.6">IN4</text>
<text x="400.6" y="319.7">GND</text>
<text x="408.2" y="319.7">GND</text>
<text x="414" y="319.6">OUT4</text>
<text x="422.9" y="318.4">14</text>
<text x="36.7" y="329.9">74HC14</text>
<text x="92.9" y="326.1">L293D</text>
<text x="204.3" y="329.9">74HC14</text>
<text x="260.6" y="326.1">L293D</text>
<text x="364.3" y="329.9">74HC14</text>
<text x="420.5" y="326.1">L293D</text>
<text x="122.1" y="341.2">1</text>
<text x="292.3" y="336.2">1</text>
<text x="292.3" y="338.7">2</text>
<text x="292.3" y="341.2">3</text>
<text x="452.3" y="336.2">1</text>
<text x="452.3" y="338.7">2</text>
<text x="452.3" y="341.2">3</text>
<text x="122.1" y="343.8">2</text>
<text x="122.1" y="346.3">3</text>
<text x="292.3" y="343.8">4</text>
<text x="292.3" y="346.3">5</text>
<text x="452.3" y="343.8">4</text>
<text x="452.3" y="346.3">5</text>
<text x="122.1" y="348.9">4</text>
<text x="122.1" y="351.4">5</text>
<text x="295.7" y="351.5">CONN-SIL5</text>
<text x="455.7" y="351.5">CONN-SIL5</text>
<text x="125.6" y="356.5">CONN-SIL5</text>
</g>
</svg>
